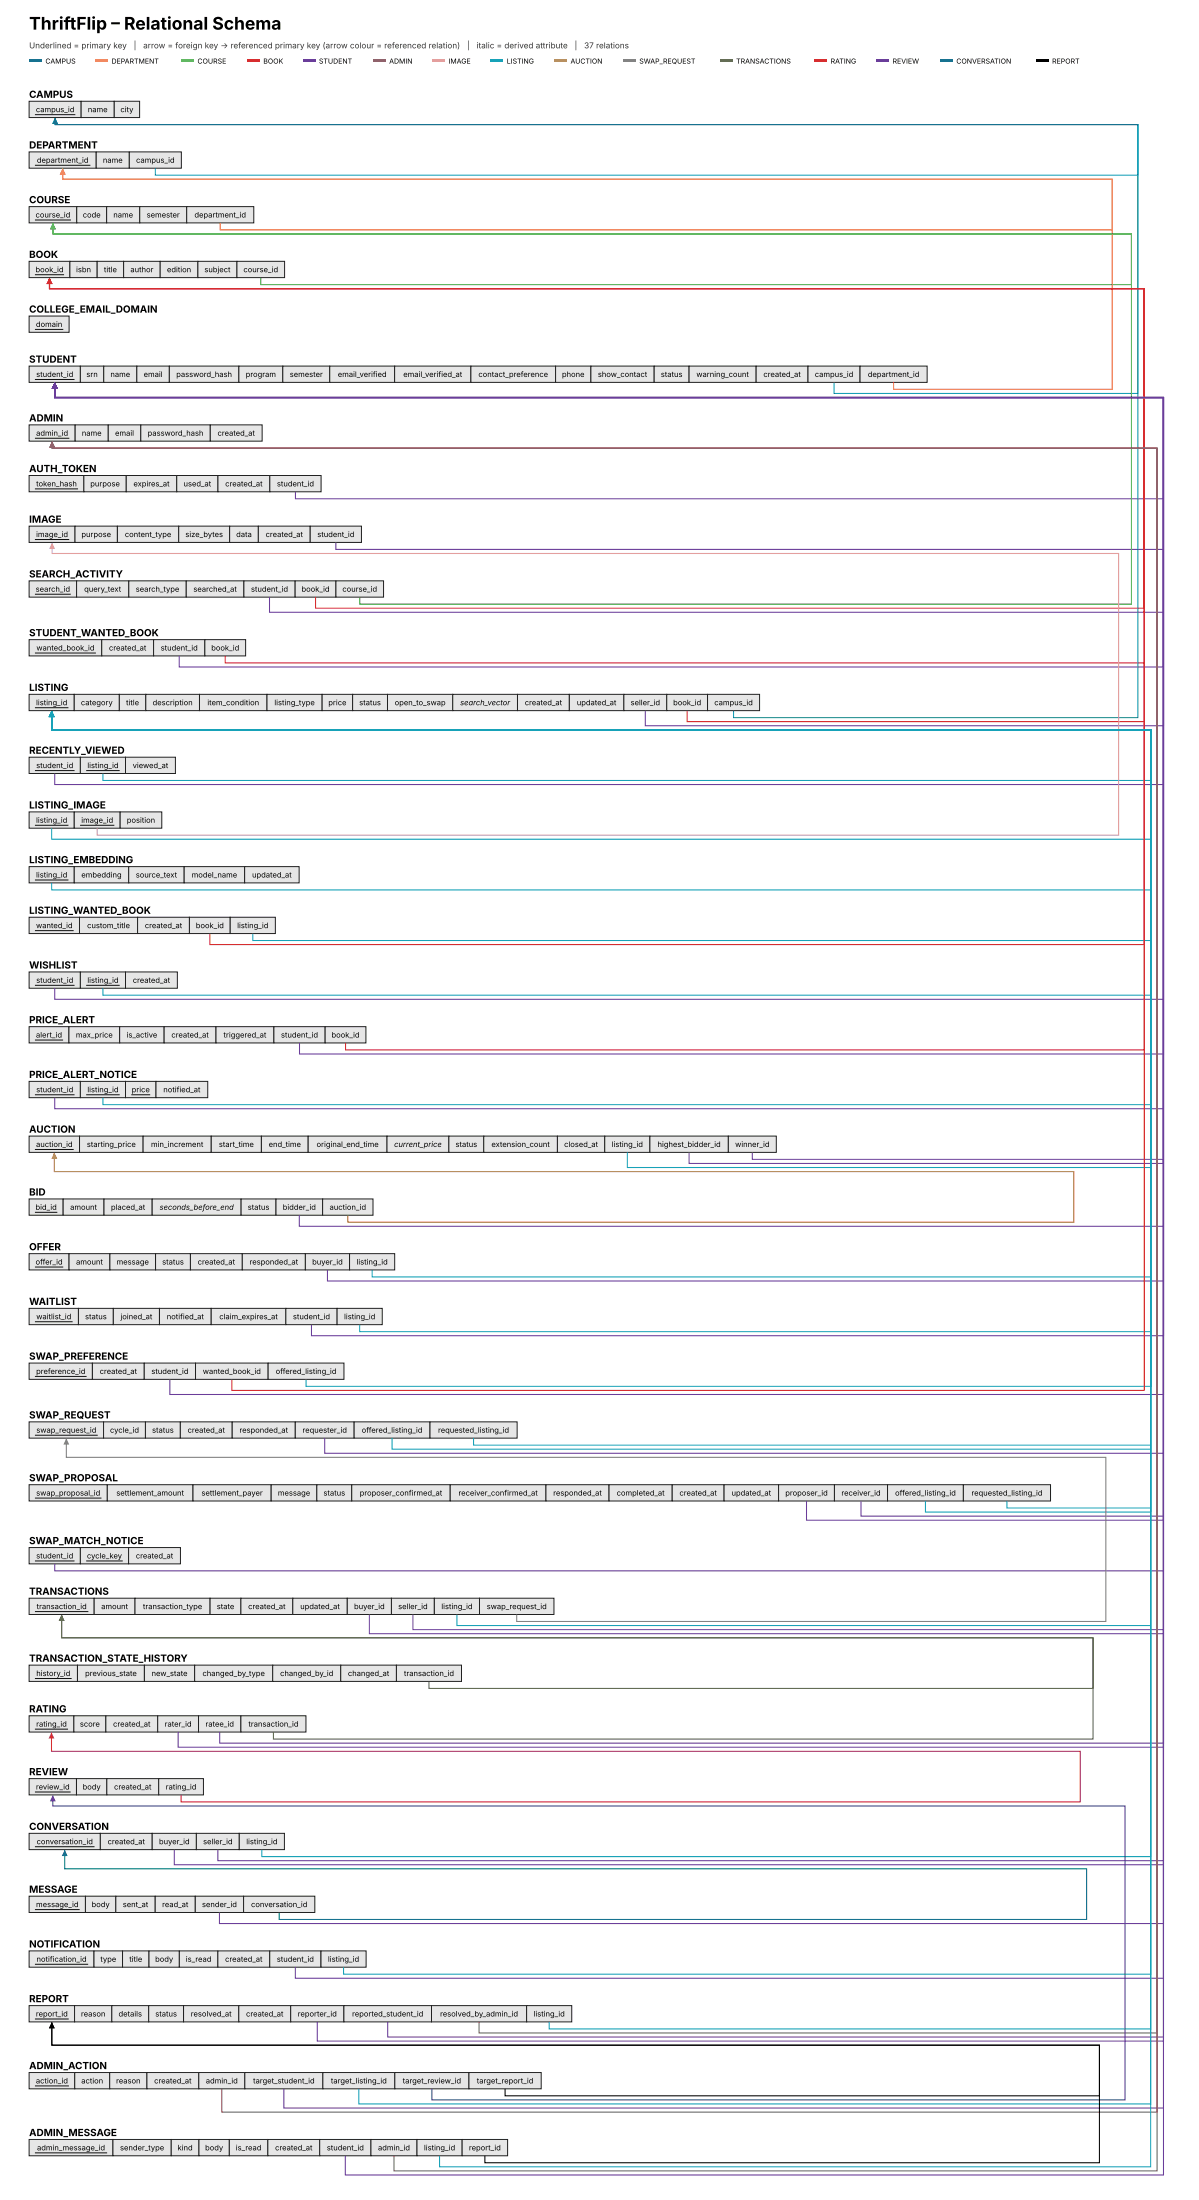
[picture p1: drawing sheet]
<svg xmlns="http://www.w3.org/2000/svg" width="523mm" height="960mm" viewBox="0 0 523 960" stroke-linecap="round" stroke-linejoin="round" font-family="sans-serif">
<path d="M12.7 25.9h5.6v1.3h-5.6z" fill="#1f77b4"/>
<path d="M41.5 25.9h5.6v1.3h-5.6z" fill="#ff7f0e"/>
<path d="M79 25.9h5.6v1.3h-5.6z" fill="#2ca02c"/>
<path d="M107.7 25.9h5.6v1.3h-5.6z" fill="#d62728"/>
<path d="M132 25.9h5.6v1.3h-5.6z" fill="#6a3d9a"/>
<path d="M162.7 25.9h5.6v1.3h-5.6z" fill="#8c564b"/>
<path d="M188.5 25.9h5.6v1.3h-5.6z" fill="#e377c2"/>
<path d="M214 25.9h5.6v1.3h-5.6z" fill="#17a2b8"/>
<path d="M241.8 25.9h5.6v1.3h-5.6z" fill="#b8860b"/>
<path d="M271.8 25.9h5.6v1.3h-5.6z" fill="#7f7f7f"/>
<path d="M314 25.9h5.6v1.3h-5.6z" fill="#556b2f"/>
<path d="M355.2 25.9h5.6v1.3h-5.6z" fill="#c2185b"/>
<path d="M382.3 25.9h5.5v1.3h-5.5z" fill="#303f9f"/>
<path d="M410.1 25.9h5.6v1.3h-5.6z" fill="#00695c"/>
<path d="M451.8 25.9h5.6v1.3h-5.6z" fill="#000"/>
<g fill="#e6e6e6" stroke="#222" stroke-width=".44">
<path d="M12.7 44.2h22.7v7.1h-22.7z"/>
<path d="M35.4 44.2h14.4v7.1h-14.4z"/>
<path d="M49.8 44.2h11.1v7.1h-11.1z"/>
<path d="M12.7 66.3h29.3v7.1h-29.3z"/>
<path d="M42 66.3h14.4v7.1h-14.4z"/>
<path d="M56.4 66.3h22.7v7.1h-22.7z"/>
<path d="M12.7 90.2h20.8v7.1h-20.8z"/>
<path d="M33.5 90.2h13v7.1h-13z"/>
<path d="M46.5 90.2h14.5v7.1h-14.5z"/>
<path d="M61 90.2h20.4v7.1h-20.4z"/>
<path d="M81.4 90.2h29.3v7.1h-29.3z"/>
<path d="M12.7 114h17.8v7.2h-17.8z"/>
<path d="M30.5 114h11.9v7.2h-11.9z"/>
<path d="M42.4 114h11.5v7.2h-11.5z"/>
<path d="M53.9 114h16v7.2h-16z"/>
<path d="M69.9 114h16.4v7.2h-16.4z"/>
<path d="M86.3 114h17.1v7.2h-17.1z"/>
<path d="M103.4 114h20.8v7.2h-20.8z"/>
<path d="M12.7 137.9h17.4v7.1h-17.4z"/>
<path d="M12.7 159.8h22.4v7.1h-22.4z"/>
<path d="M35.1 159.8h10.1v7.1h-10.1z"/>
<path d="M45.2 159.8h14.5v7.1h-14.5z"/>
<path d="M59.7 159.8h14.2v7.1h-14.2z"/>
<path d="M73.9 159.8h30.3v7.1h-30.3z"/>
<path d="M104.2 159.8h19.2v7.1h-19.2z"/>
<path d="M123.4 159.8h20.5v7.1h-20.5z"/>
<path d="M143.9 159.8h28.3v7.1h-28.3z"/>
<path d="M172.2 159.8h33.2v7.1h-33.2z"/>
<path d="M205.4 159.8h37v7.1h-37z"/>
<path d="M242.4 159.8h15.4v7.1h-15.4z"/>
<path d="M257.8 159.8h27.6v7.1h-27.6z"/>
<path d="M285.4 159.8h15.2v7.1h-15.2z"/>
<path d="M300.6 159.8h29.3v7.1h-29.3z"/>
<path d="M329.9 159.8h22.6v7.1h-22.6z"/>
<path d="M352.5 159.8h22.7v7.1h-22.7z"/>
<path d="M375.2 159.8h29.3v7.1h-29.3z"/>
<path d="M12.7 185.4h20.1v7.1h-20.1z"/>
<path d="M32.8 185.4h14.4v7.1h-14.4z"/>
<path d="M47.2 185.4h14.2v7.1h-14.2z"/>
<path d="M61.4 185.4h30.3v7.1h-30.3z"/>
<path d="M91.7 185.4h22.7v7.1h-22.7z"/>
<path d="M12.7 207.5h23.9v7.1h-23.9z"/>
<path d="M36.6 207.5h18.5v7.1h-18.5z"/>
<path d="M55.1 207.5h22v7.1h-22z"/>
<path d="M77.1 207.5h18v7.1h-18z"/>
<path d="M95.1 207.5h22.6v7.1h-22.6z"/>
<path d="M117.7 207.5h22.4v7.1h-22.4z"/>
<path d="M12.7 229.6h20v7.1h-20z"/>
<path d="M32.7 229.6h18.5v7.1h-18.5z"/>
<path d="M51.2 229.6h26.8v7.1h-26.8z"/>
<path d="M78 229.6h22.2v7.1h-22.2z"/>
<path d="M100.2 229.6h12.5v7.1h-12.5z"/>
<path d="M112.7 229.6h22.6v7.1h-22.6z"/>
<path d="M135.3 229.6h22.4v7.1h-22.4z"/>
<path d="M12.7 253.5h20.7v7.1h-20.7z"/>
<path d="M33.4 253.5h22.8v7.1h-22.8z"/>
<path d="M56.2 253.5h25.1v7.1h-25.1z"/>
<path d="M81.3 253.5h25.1v7.1h-25.1z"/>
<path d="M106.4 253.5h22.4v7.1h-22.4z"/>
<path d="M128.8 253.5h17.7v7.1h-17.7z"/>
<path d="M146.5 253.5h20.8v7.1h-20.8z"/>
<path d="M12.7 279.1h31.7v7.2h-31.7z"/>
<path d="M44.4 279.1h22.6v7.2h-22.6z"/>
<path d="M67 279.1h22.4v7.2h-22.4z"/>
<path d="M89.4 279.1h17.8v7.2h-17.8z"/>
<path d="M12.7 303h19.7v7.1h-19.7z"/>
<path d="M32.4 303h19.7v7.1h-19.7z"/>
<path d="M52.1 303h11.5v7.1h-11.5z"/>
<path d="M63.6 303h23.4v7.1h-23.4z"/>
<path d="M87 303h29.5v7.1h-29.5z"/>
<path d="M116.5 303h24v7.1h-24z"/>
<path d="M140.5 303h13.3v7.1h-13.3z"/>
<path d="M153.8 303h15.2v7.1h-15.2z"/>
<path d="M169 303h28.5v7.1h-28.5z"/>
<path d="M197.5 303h28.3v7.1h-28.3z"/>
<path d="M225.8 303h22.6v7.1h-22.6z"/>
<path d="M248.4 303h23.8v7.1h-23.8z"/>
<path d="M272.2 303h18.7v7.1h-18.7z"/>
<path d="M290.9 303h17.8v7.1h-17.8z"/>
<path d="M308.7 303h22.7v7.1h-22.7z"/>
<path d="M12.7 330.5h22.4v7.1h-22.4z"/>
<path d="M35.1 330.5h19.7v7.1h-19.7z"/>
<path d="M54.8 330.5h21.7v7.1h-21.7z"/>
<path d="M12.7 354.3h19.7v7.1h-19.7z"/>
<path d="M32.4 354.3h20v7.1h-20z"/>
<path d="M52.4 354.3h18.2v7.1h-18.2z"/>
<path d="M12.7 378.2h19.7v7.1h-19.7z"/>
<path d="M32.4 378.2h23.7v7.1h-23.7z"/>
<path d="M56.1 378.2h24.2v7.1h-24.2z"/>
<path d="M80.3 378.2h26.4v7.1h-26.4z"/>
<path d="M106.7 378.2h23.8v7.1h-23.8z"/>
<path d="M12.7 400.3h22v7.1h-22z"/>
<path d="M34.7 400.3h25.3v7.1h-25.3z"/>
<path d="M60 400.3h22.6v7.1h-22.6z"/>
<path d="M82.6 400.3h17.8v7.1h-17.8z"/>
<path d="M100.4 400.3h19.7v7.1h-19.7z"/>
<path d="M12.7 424.2h22.4v7.1h-22.4z"/>
<path d="M35.1 424.2h19.7v7.1h-19.7z"/>
<path d="M54.8 424.2h22.6v7.1h-22.6z"/>
<path d="M12.7 448.1h17.4v7.1h-17.4z"/>
<path d="M30.1 448.1h22.1v7.1h-22.1z"/>
<path d="M52.2 448.1h19.4v7.1h-19.4z"/>
<path d="M71.6 448.1h22.6v7.1h-22.6z"/>
<path d="M94.2 448.1h25.3v7.1h-25.3z"/>
<path d="M119.5 448.1h22.3v7.1h-22.3z"/>
<path d="M141.8 448.1h17.8v7.1h-17.8z"/>
<path d="M12.7 471.9h22.4v7.1h-22.4z"/>
<path d="M35.1 471.9h19.7v7.1h-19.7z"/>
<path d="M54.8 471.9h13.2v7.1h-13.2z"/>
<path d="M68 471.9h22.6v7.1h-22.6z"/>
<path d="M12.7 495.8h22v7.1h-22z"/>
<path d="M34.7 495.8h27.7v7.1h-27.7z"/>
<path d="M62.4 495.8h29.8v7.1h-29.8z"/>
<path d="M92.2 495.8h21.8v7.1h-21.8z"/>
<path d="M114 495.8h20.4v7.1h-20.4z"/>
<path d="M134.4 495.8h34.4v7.1h-34.4z"/>
<path d="M168.8 495.8h27v7.1h-27z"/>
<path d="M195.8 495.8h15.2v7.1h-15.2z"/>
<path d="M211 495.8h32.2v7.1h-32.2z"/>
<path d="M243.2 495.8h20.6v7.1h-20.6z"/>
<path d="M263.8 495.8h19.7v7.1h-19.7z"/>
<path d="M283.5 495.8h34.2v7.1h-34.2z"/>
<path d="M317.7 495.8h21v7.1h-21z"/>
<path d="M12.7 523.2h14.9v7.2h-14.9z"/>
<path d="M27.6 523.2h17.8v7.2h-17.8z"/>
<path d="M45.4 523.2h21v7.2h-21z"/>
<path d="M66.4 523.2h38.8v7.2h-38.8z"/>
<path d="M105.2 523.2h15.2v7.2h-15.2z"/>
<path d="M120.4 523.2h20.3v7.2h-20.3z"/>
<path d="M140.7 523.2h22v7.2h-22z"/>
<path d="M12.7 547.1h17.4v7.1h-17.4z"/>
<path d="M30.1 547.1h17.8v7.1h-17.8z"/>
<path d="M47.9 547.1h20v7.1h-20z"/>
<path d="M67.9 547.1h15.2v7.1h-15.2z"/>
<path d="M83.1 547.1h22.6v7.1h-22.6z"/>
<path d="M105.7 547.1h27.5v7.1h-27.5z"/>
<path d="M133.2 547.1h19.3v7.1h-19.3z"/>
<path d="M152.5 547.1h19.7v7.1h-19.7z"/>
<path d="M12.7 571h21.5v7.1h-21.5z"/>
<path d="M34.2 571h15.2v7.1h-15.2z"/>
<path d="M49.4 571h20.2v7.1h-20.2z"/>
<path d="M69.6 571h22.5v7.1h-22.5z"/>
<path d="M92.1 571h32.6v7.1h-32.6z"/>
<path d="M124.7 571h22.4v7.1h-22.4z"/>
<path d="M147.1 571h19.7v7.1h-19.7z"/>
<path d="M12.7 594.9h27.6v7.1h-27.6z"/>
<path d="M40.3 594.9h22.6v7.1h-22.6z"/>
<path d="M62.9 594.9h22.4v7.1h-22.4z"/>
<path d="M85.3 594.9h31.7v7.1h-31.7z"/>
<path d="M117 594.9h33.1v7.1h-33.1z"/>
<path d="M12.7 620.5h32.5v7.1h-32.5z"/>
<path d="M45.2 620.5h18.3v7.1h-18.3z"/>
<path d="M63.5 620.5h15.2v7.1h-15.2z"/>
<path d="M78.7 620.5h22.6v7.1h-22.6z"/>
<path d="M101.3 620.5h27.5v7.1h-27.5z"/>
<path d="M128.8 620.5h25.7v7.1h-25.7z"/>
<path d="M154.5 620.5h33.1v7.1h-33.1z"/>
<path d="M187.6 620.5h38v7.1h-38z"/>
<path d="M12.7 648h34.1v7.1h-34.1z"/>
<path d="M46.8 648h37.4v7.1h-37.4z"/>
<path d="M84.2 648h34.1v7.1h-34.1z"/>
<path d="M118.3 648h19.9v7.1h-19.9z"/>
<path d="M138.2 648h15.2v7.1h-15.2z"/>
<path d="M153.4 648h43v7.1h-43z"/>
<path d="M196.4 648h41.8v7.1h-41.8z"/>
<path d="M238.2 648h27.5v7.1h-27.5z"/>
<path d="M265.7 648h27.6v7.1h-27.6z"/>
<path d="M293.3 648h22.6v7.1h-22.6z"/>
<path d="M315.9 648h23.8v7.1h-23.8z"/>
<path d="M339.7 648h24.3v7.1h-24.3z"/>
<path d="M364 648h23.2v7.1h-23.2z"/>
<path d="M387.2 648h33.1v7.1h-33.1z"/>
<path d="M420.3 648h38v7.1h-38z"/>
<path d="M12.7 675.4h22.4v7.1h-22.4z"/>
<path d="M35.1 675.4h21v7.1h-21z"/>
<path d="M56.1 675.4h22.6v7.1h-22.6z"/>
<path d="M12.7 697.5h28.4v7.1h-28.4z"/>
<path d="M41.1 697.5h17.8v7.1h-17.8z"/>
<path d="M58.9 697.5h32.8v7.1h-32.8z"/>
<path d="M91.7 697.5h13.4v7.1h-13.4z"/>
<path d="M105.1 697.5h22.6v7.1h-22.6z"/>
<path d="M127.7 697.5h23.8v7.1h-23.8z"/>
<path d="M151.5 697.5h19.3v7.1h-19.3z"/>
<path d="M170.8 697.5h18.7v7.1h-18.7z"/>
<path d="M189.5 697.5h19.7v7.1h-19.7z"/>
<path d="M209.2 697.5h32.5v7.1h-32.5z"/>
<path d="M12.7 726.7h21.1v7.1h-21.1z"/>
<path d="M33.8 726.7h29.2v7.1h-29.2z"/>
<path d="M63 726.7h21.9v7.1h-21.9z"/>
<path d="M84.9 726.7h34.1v7.1h-34.1z"/>
<path d="M119 726.7h29.6v7.1h-29.6z"/>
<path d="M148.6 726.7h24.3v7.1h-24.3z"/>
<path d="M172.9 726.7h28.4v7.1h-28.4z"/>
<path d="M12.7 748.8h19.5v7.1h-19.5z"/>
<path d="M32.2 748.8h14v7.1h-14z"/>
<path d="M46.2 748.8h22.6v7.1h-22.6z"/>
<path d="M68.8 748.8h17.8v7.1h-17.8z"/>
<path d="M86.6 748.8h18.5v7.1h-18.5z"/>
<path d="M105.1 748.8h28.4v7.1h-28.4z"/>
<path d="M12.7 776.2h20.7v7.1h-20.7z"/>
<path d="M33.4 776.2h13.2v7.1h-13.2z"/>
<path d="M46.6 776.2h22.6v7.1h-22.6z"/>
<path d="M69.2 776.2h19.6v7.1h-19.6z"/>
<path d="M12.7 800.1h31.1v7.1h-31.1z"/>
<path d="M43.8 800.1h22.6v7.1h-22.6z"/>
<path d="M66.4 800.1h19.3v7.1h-19.3z"/>
<path d="M85.7 800.1h18.7v7.1h-18.7z"/>
<path d="M104.4 800.1h19.7v7.1h-19.7z"/>
<path d="M12.7 827.5h24.6v7.1h-24.6z"/>
<path d="M37.3 827.5h13.2v7.1h-13.2z"/>
<path d="M50.5 827.5h17.2v7.1h-17.2z"/>
<path d="M67.7 827.5h17.5v7.1h-17.5z"/>
<path d="M85.2 827.5h21.1v7.1h-21.1z"/>
<path d="M106.3 827.5h31v7.1h-31z"/>
<path d="M12.7 851.4h28.3v7.1h-28.3z"/>
<path d="M41 851.4h12.5v7.1h-12.5z"/>
<path d="M53.5 851.4h11.5v7.1h-11.5z"/>
<path d="M65 851.4h13.2v7.1h-13.2z"/>
<path d="M78.2 851.4h16.8v7.1h-16.8z"/>
<path d="M95 851.4h22.7v7.1h-22.7z"/>
<path d="M117.7 851.4h22.3v7.1h-22.3z"/>
<path d="M140 851.4h19.7v7.1h-19.7z"/>
<path d="M12.7 875.3h19.8v7.1h-19.8z"/>
<path d="M32.5 875.3h16.3v7.1h-16.3z"/>
<path d="M48.8 875.3h16.1v7.1h-16.1z"/>
<path d="M64.9 875.3h15.2v7.1h-15.2z"/>
<path d="M80.1 875.3h24.1v7.1h-24.1z"/>
<path d="M104.2 875.3h22.6v7.1h-22.6z"/>
<path d="M126.8 875.3h23.2v7.1h-23.2z"/>
<path d="M150 875.3h38.2v7.1h-38.2z"/>
<path d="M188.2 875.3h41.5v7.1h-41.5z"/>
<path d="M229.7 875.3h19.7v7.1h-19.7z"/>
<path d="M12.7 904.5h19.9v7.1h-19.9z"/>
<path d="M32.6 904.5h15.2v7.1h-15.2z"/>
<path d="M47.8 904.5h16.3v7.1h-16.3z"/>
<path d="M64.1 904.5h22.6v7.1h-22.6z"/>
<path d="M86.7 904.5h20.1v7.1h-20.1z"/>
<path d="M106.8 904.5h34.1v7.1h-34.1z"/>
<path d="M140.9 904.5h31.3v7.1h-31.3z"/>
<path d="M172.2 904.5h32.4v7.1h-32.4z"/>
<path d="M204.6 904.5h31.5v7.1h-31.5z"/>
<path d="M12.7 933.7h36.6v7.1h-36.6z"/>
<path d="M49.3 933.7h25.4v7.1h-25.4z"/>
<path d="M74.7 933.7h12.1v7.1h-12.1z"/>
<path d="M86.8 933.7h13.2v7.1h-13.2z"/>
<path d="M100 933.7h16.8v7.1h-16.8z"/>
<path d="M116.8 933.7h22.7v7.1h-22.7z"/>
<path d="M139.5 933.7h22.3v7.1h-22.3z"/>
<path d="M161.8 933.7h20.1v7.1h-20.1z"/>
<path d="M181.9 933.7h19.7v7.1h-19.7z"/>
<path d="M201.6 933.7h19.8v7.1h-19.8z"/>
</g>
<g fill="none" stroke="#111" stroke-width=".44">
<path d="M15.2 50h17.7M15.2 72.1h24.2M15.2 96h15.7M15.2 119.9h12.8M15.2 143.8h12.4M15.2 165.6h17.3M15.2 191.3h15M15.2 213.4h18.8M15.2 235.5h15M15.2 259.3h15.7M15.2 285h26.6M15.2 308.9h14.7"/>
<path d="M15.2 336.3h17.3M37.6 336.3h14.6M15.2 360.2h14.7M34.9 360.2h15M15.2 384h14.7M15.2 406.1h16.9M15.2 430h17.3M37.6 430h14.6M15.2 453.9h12.3M15.2 477.8h17.3M37.6 477.8h14.6M57.3 477.8h8.2"/>
<path d="M15.2 501.7h17M15.2 529.1h9.8M15.2 553h12.4M15.2 576.8h16.5M15.2 600.7h22.6M15.2 626.4h27.4M15.2 653.8h29.1M15.2 681.2h17.3M37.6 681.2h16M15.2 703.3h23.3M15.2 732.5h16.1M15.2 754.6h14.5"/>
<path d="M15.2 782.1h15.6M15.2 805.9h26M15.2 833.4h19.5M15.2 857.3h23.3M15.2 881.1h14.8M15.2 910.3h14.9M15.2 939.5h31.5"/>
</g>
<path d="M24.1 51.6v2.8h472.3v22.1h-428.6v-3.1M24.1 51.6v2.8h472.3v117.3h-132.6v-4.8M24.1 51.6v2.8h472.3v258.8h-176.4v-3.1" fill="none" stroke="#1f77b4" stroke-width=".46"/>
<path d="M96.1 97.3v3h389.1v-22.1h-457.9v-4.5v4.5h457.9v91.7h-95.4v-3" fill="none" stroke="#ff7f0e" stroke-width=".46"/>
<path d="M113.8 121.2v3h379.8v-22.1h-470.5v-4.6v4.6h470.5v161.6h-336.7v-3.1" fill="none" stroke="#2ca02c" stroke-width=".46"/>
<g fill="none" stroke="#6a3d9a" stroke-width=".46">
<path d="M23.9 167.1v6.4h483.7v44.2h-378.7v-3.1M23.9 167.1v6.4h483.7v66.3h-361.1v-3.1M23.9 167.1v6.4h483.7v93.7h-390v-6.6M23.9 167.1v6.4h483.7v117.6h-429.4v-4.8M23.9 167.1v6.4h483.7v143.2h-226.1v-6.6M23.9 167.1v6.4h483.7v168.9h-483.7v-4.8M23.9 167.1v6.4h483.7v262.6h-483.7v-4.8M23.9 167.1v6.4h483.7v286.5h-376.9v-4.8M23.9 167.1v6.4h483.7v310.4h-483.7v-4.9M23.9 167.1v6.4h483.7v332.5h-179.4v-3.1M23.9 167.1v6.4h483.7v334.2h-207v-4.8M23.9 167.1v6.4h483.7v361.7h-377v-4.8"/>
<path d="M23.9 167.1v6.4h483.7v385.6h-364.7v-4.9M23.9 167.1v6.4h483.7v409.4h-371.7v-4.8M23.9 167.1v6.4h483.7v435.1h-433.5v-6.6M23.9 167.1v6.4h483.7v460.7h-365.9v-6.6M23.9 167.1v6.4h483.7v488.2h-132v-6.6M23.9 167.1v6.4h483.7v489.9h-155.8v-8.3M23.9 167.1v6.4h483.7v512h-483.7v-3M23.9 167.1v6.4h483.7v537.7h-327.5v-6.6M23.9 167.1v6.4h483.7v539.5h-346.5v-8.4M23.9 167.1v6.4h483.7v587.2h-411.8v-4.8M23.9 167.1v6.4h483.7v589h-429.9v-6.6M23.9 167.1v6.4h483.7v638.5h-412.6v-4.8"/>
<path d="M23.9 167.1v6.4h483.7v640.3h-431.6v-6.6M23.9 167.1v6.4h483.7v666h-411.9v-4.9M23.9 167.1v6.4h483.7v689.8h-378.8v-4.8M23.9 167.1v6.4h483.7v715.5h-338.5v-6.6M23.9 167.1v6.4h483.7v717.3h-369.2v-8.4M23.9 167.1v6.4h483.7v746.5h-383.8v-8.4M23.9 167.1v6.4h483.7v775.7h-356.9v-8.4"/>
</g>
<path d="M21.6 121.4v4.6h477.6v139.4h-361.5v-4.8M21.6 121.4v4.6h477.6v163.3h-400.9v-3M21.6 121.4v4.6h477.6v189h-199.4v-4.9M21.6 121.4v4.6h477.6v286.2h-407.7v-4.8M21.6 121.4v4.6h477.6v332.2h-348.5v-3M21.6 121.4v4.6h477.6v480.8h-398.1v-4.8" fill="none" stroke="#d62728" stroke-width=".46"/>
<g fill="none" stroke="#17a2b8" stroke-width=".46">
<path d="M22.5 310.4v8.1h479.5v22.1h-457.1v-3M22.5 310.4v8.1h479.5v47.8h-479.5v-4.9M22.5 310.4v8.1h479.5v69.9h-479.5v-3.1M22.5 310.4v8.1h479.5v92h-391.7v-3.1M22.5 310.4v8.1h479.5v115.8h-457.1v-3M22.5 310.4v8.1h479.5v163.6h-457.1v-3.1M22.5 310.4v8.1h479.5v191h-228.3v-6.6M22.5 310.4v8.1h479.5v238.8h-339.7v-3.1M22.5 310.4v8.1h479.5v262.7h-345.1v-3.1M22.5 310.4v8.1h479.5v286.5h-368.5v-3M22.5 310.4v8.1h479.5v312.2h-295.4v-3.1M22.5 310.4v8.1h479.5v314h-331v-4.9"/>
<path d="M22.5 310.4v8.1h479.5v339.6h-62.7v-3M22.5 310.4v8.1h479.5v341.4h-98.3v-4.8M22.5 310.4v8.1h479.5v390.9h-302.7v-4.8M22.5 310.4v8.1h479.5v491.8h-387.8v-3.1M22.5 310.4v8.1h479.5v543.1h-352.1v-3.1M22.5 310.4v8.1h479.5v566.9h-262.4v-3M22.5 310.4v8.1h479.5v599.7h-345.5v-6.6M22.5 310.4v8.1h479.5v627.1h-310.2v-4.8"/>
</g>
<path d="M22.7 237v4.6h465.3v122.9h-445.6v-3.1" fill="none" stroke="#e377c2" stroke-width=".46"/>
<path d="M23.7 503.2v8.1h444.8v22.1h-316.8v-3" fill="none" stroke="#b8860b" stroke-width=".46"/>
<path d="M28.9 627.9v8.1h453.5v71.6h-257v-3" fill="none" stroke="#7f7f7f" stroke-width=".46"/>
<path d="M187.1 733.8v3.1h289.7v-22.1h-449.9v-9.9v9.9h449.9v44.2h-357.5v-3.1" fill="none" stroke="#556b2f" stroke-width=".46"/>
<path d="M22.5 756.2v8.1h448.7v22.1h-392.2v-3.1" fill="none" stroke="#c2185b" stroke-width=".46"/>
<path d="M28.2 807.5v8.1h445.8v22.1h-352.2v-3.1" fill="none" stroke="#00695c" stroke-width=".46"/>
<path d="M22.7 192.8v2.8h482.1v691.6h-295.8v-4.8M22.7 192.8v2.8h482.1v726.2h-408v-10.2M22.7 192.8v2.8h482.1v751.8h-332.9v-6.6" fill="none" stroke="#8c564b" stroke-width=".46"/>
<path d="M220.3 911.6v3.1h259.3v-22.1h-457v-9.9v9.9h457v51.3h-268.1v-3.1" fill="none" stroke="#000" stroke-width=".46"/>
<path d="M23 783.6v4.6h467.8v128.2h-302.4v-4.8" fill="none" stroke="#303f9f" stroke-width=".46"/>
<path d="M24.1 51.4l1.2 2.7h-2.5z" fill="#1f77b4"/>
<path d="M27.3 73.5l1.3 2.7h-2.5z" fill="#ff7f0e"/>
<path d="M23.1 97.4l1.3 2.7h-2.6z" fill="#2ca02c"/>
<path d="M27.3 73.5l1.3 2.7h-2.5z" fill="#ff7f0e"/>
<path d="M24.1 51.4l1.2 2.7h-2.5z" fill="#1f77b4"/>
<path d="M23.9 167l1.2 2.7h-2.5z" fill="#6a3d9a"/>
<path d="M23.1 97.4l1.3 2.7h-2.6z" fill="#2ca02c"/>
<path d="M21.6 121.3l1.3 2.7h-2.6z" fill="#d62728"/>
<path d="M23.9 167l1.2 2.7h-2.5z" fill="#6a3d9a"/>
<path d="M21.6 121.3l1.3 2.7h-2.6z" fill="#d62728"/>
<path d="M23.9 167l1.2 2.7h-2.5z" fill="#6a3d9a"/>
<path d="M24.1 51.4l1.2 2.7h-2.5z" fill="#1f77b4"/>
<path d="M21.6 121.3l1.3 2.7h-2.6z" fill="#d62728"/>
<path d="M23.9 167l1.2 2.7h-2.5z" fill="#6a3d9a"/>
<path d="M22.5 310.3l1.3 2.6h-2.5z" fill="#17a2b8"/>
<path d="M23.9 167l1.2 2.7h-2.5z" fill="#6a3d9a"/>
<path d="M22.7 236.9l1.3 2.6h-2.6z" fill="#e377c2"/>
<path d="M22.5 310.3l1.3 2.6h-2.5z" fill="#17a2b8"/>
<path d="M21.6 121.3l1.3 2.7h-2.6z" fill="#d62728"/>
<path d="M22.5 310.3l1.3 2.6h-2.5z" fill="#17a2b8"/>
<path d="M23.9 167l1.2 2.7h-2.5z" fill="#6a3d9a"/>
<path d="M21.6 121.3l1.3 2.7h-2.6z" fill="#d62728"/>
<path d="M23.9 167l1.2 2.7h-2.5z" fill="#6a3d9a"/>
<path d="M22.5 310.3l1.3 2.6h-2.5z" fill="#17a2b8"/>
<path d="M23.9 167l1.2 2.7h-2.5z" fill="#6a3d9a"/>
<path d="M22.5 310.3l1.3 2.6h-2.5z" fill="#17a2b8"/>
<path d="M23.7 503l1.3 2.7h-2.6z" fill="#b8860b"/>
<path d="M23.9 167l1.2 2.7h-2.5z" fill="#6a3d9a"/>
<path d="M22.5 310.3l1.3 2.6h-2.5z" fill="#17a2b8"/>
<path d="M23.9 167l1.2 2.7h-2.5z" fill="#6a3d9a"/>
<path d="M22.5 310.3l1.3 2.6h-2.5z" fill="#17a2b8"/>
<path d="M23.9 167l1.2 2.7h-2.5z" fill="#6a3d9a"/>
<path d="M22.5 310.3l1.3 2.6h-2.5z" fill="#17a2b8"/>
<path d="M21.6 121.3l1.3 2.7h-2.6z" fill="#d62728"/>
<path d="M23.9 167l1.2 2.7h-2.5z" fill="#6a3d9a"/>
<path d="M22.5 310.3l1.3 2.6h-2.5z" fill="#17a2b8"/>
<path d="M23.9 167l1.2 2.7h-2.5z" fill="#6a3d9a"/>
<path d="M22.5 310.3l1.3 2.6h-2.5z" fill="#17a2b8"/>
<path d="M23.9 167l1.2 2.7h-2.5z" fill="#6a3d9a"/>
<path d="M28.9 627.8l1.3 2.6h-2.5z" fill="#7f7f7f"/>
<path d="M22.5 310.3l1.3 2.6h-2.5z" fill="#17a2b8"/>
<path d="M23.9 167l1.2 2.7h-2.5z" fill="#6a3d9a"/>
<path d="M26.9 704.7l1.3 2.7h-2.6z" fill="#556b2f"/>
<path d="M23.9 167l1.2 2.7h-2.5z" fill="#6a3d9a"/>
<path d="M22.5 756l1.2 2.7h-2.5z" fill="#c2185b"/>
<path d="M22.5 310.3l1.3 2.6h-2.5z" fill="#17a2b8"/>
<path d="M23.9 167l1.2 2.7h-2.5z" fill="#6a3d9a"/>
<path d="M28.2 807.3l1.3 2.7h-2.5z" fill="#00695c"/>
<path d="M23.9 167l1.2 2.7h-2.5z" fill="#6a3d9a"/>
<path d="M22.5 310.3l1.3 2.6h-2.5z" fill="#17a2b8"/>
<path d="M23.9 167l1.2 2.7h-2.5z" fill="#6a3d9a"/>
<path d="M22.5 310.3l1.3 2.6h-2.5z" fill="#17a2b8"/>
<path d="M22.7 192.7l1.3 2.6h-2.5z" fill="#8c564b"/>
<path d="M23.9 167l1.2 2.7h-2.5z" fill="#6a3d9a"/>
<path d="M22.6 882.5l1.3 2.7h-2.6z" fill="#000"/>
<path d="M23 783.5l1.3 2.6h-2.5z" fill="#303f9f"/>
<path d="M22.5 310.3l1.3 2.6h-2.5z" fill="#17a2b8"/>
<path d="M23.9 167l1.2 2.7h-2.5z" fill="#6a3d9a"/>
<path d="M22.7 192.7l1.3 2.6h-2.5z" fill="#8c564b"/>
<path d="M22.6 882.5l1.3 2.7h-2.6z" fill="#000"/>
<path d="M22.5 310.3l1.3 2.6h-2.5z" fill="#17a2b8"/>
<path d="M22.7 192.7l1.3 2.6h-2.5z" fill="#8c564b"/>
<path d="M23.9 167l1.2 2.7h-2.5z" fill="#6a3d9a"/>
<text font-size="7.6" x="12.7" y="12.9">ThriftFlip – Relational Schema</text>
<g font-size="4.3">
<text x="12.7" y="42.7">CAMPUS</text>
<text x="12.7" y="64.8">DEPARTMENT</text>
<text x="12.7" y="88.7">COURSE</text>
<text x="12.7" y="112.6">BOOK</text>
<text x="12.7" y="136.4">COLLEGE_EMAIL_DOMAIN</text>
<text x="12.7" y="158.3">STUDENT</text>
<text x="12.7" y="183.9">ADMIN</text>
<text x="12.7" y="206">AUTH_TOKEN</text>
<text x="12.7" y="228.1">IMAGE</text>
<text x="12.7" y="252">SEARCH_ACTIVITY</text>
<text x="12.7" y="277.7">STUDENT_WANTED_BOOK</text>
<text x="12.7" y="301.5">LISTING</text>
<text x="12.7" y="329">RECENTLY_VIEWED</text>
<text x="12.7" y="352.9">LISTING_IMAGE</text>
<text x="12.7" y="376.7">LISTING_EMBEDDING</text>
<text x="12.7" y="398.8">LISTING_WANTED_BOOK</text>
<text x="12.7" y="422.7">WISHLIST</text>
<text x="12.7" y="446.6">PRICE_ALERT</text>
<text x="12.7" y="470.5">PRICE_ALERT_NOTICE</text>
<text x="12.7" y="494.3">AUCTION</text>
<text x="12.7" y="521.8">BID</text>
<text x="12.7" y="545.6">OFFER</text>
<text x="12.7" y="569.5">WAITLIST</text>
<text x="12.7" y="593.4">SWAP_PREFERENCE</text>
<text x="12.7" y="619">SWAP_REQUEST</text>
<text x="12.7" y="646.5">SWAP_PROPOSAL</text>
<text x="12.7" y="673.9">SWAP_MATCH_NOTICE</text>
<text x="12.7" y="696">TRANSACTIONS</text>
<text x="12.7" y="725.2">TRANSACTION_STATE_HISTORY</text>
<text x="12.7" y="747.3">RATING</text>
<text x="12.7" y="774.7">REVIEW</text>
<text x="12.7" y="798.6">CONVERSATION</text>
<text x="12.7" y="826.1">MESSAGE</text>
<text x="12.7" y="849.9">NOTIFICATION</text>
<text x="12.7" y="873.8">REPORT</text>
<text x="12.7" y="903">ADMIN_ACTION</text>
<text x="12.7" y="932.2">ADMIN_MESSAGE</text>
</g>
<g font-size="3.6" fill="#333">
<text x="12.7" y="21.1">Underlined = primary key</text>
<text x="58.3" y="21.1">|</text>
<text x="62.5" y="21.1">arrow = foreign key → referenced primary key (arrow colour = referenced relation)</text>
<text x="203.7" y="21.1">|</text>
<text x="207.9" y="21.1">italic = derived attribute</text>
<text x="250.7" y="21.1">|</text>
<text x="254.8" y="21.1">37 relations</text>
</g>
<g font-size="3.3">
<text x="15.6" y="49">campus_id</text>
<text x="38.3" y="49">name</text>
<text x="52.5" y="49">city</text>
<text x="16.1" y="71.1">department_id</text>
<text x="44.9" y="71.1">name</text>
<text x="59.4" y="71.1">campus_id</text>
<text x="15.5" y="94.9">course_id</text>
<text x="36.1" y="94.9">code</text>
<text x="49.4" y="94.9">name</text>
<text x="64" y="94.9">semester</text>
<text x="84.8" y="94.9">department_id</text>
<text x="15.5" y="118.8">book_id</text>
<text x="33.2" y="118.8">isbn</text>
<text x="45.3" y="118.8">title</text>
<text x="56.9" y="118.8">author</text>
<text x="72.8" y="118.8">edition</text>
<text x="89.2" y="118.8">subject</text>
<text x="106.2" y="118.8">course_id</text>
<text x="15.7" y="142.7">domain</text>
<text x="15.8" y="164.5">student_id</text>
<text x="37.7" y="164.5">srn</text>
<text x="48.2" y="164.5">name</text>
<text x="62.6" y="164.5">email</text>
<text x="76.9" y="164.5">password_hash</text>
<text x="107.2" y="164.5">program</text>
<text x="126.4" y="164.5">semester</text>
<text x="147.4" y="164.5">email_verified</text>
<text x="175.9" y="164.5">email_verified_at</text>
<text x="208.7" y="164.5">contact_preference</text>
<text x="245.2" y="164.5">phone</text>
<text x="260.8" y="164.5">show_contact</text>
<text x="288.3" y="164.5">status</text>
<text x="303.8" y="164.5">warning_count</text>
<text x="333" y="164.5">created_at</text>
<text x="355.4" y="164.5">campus_id</text>
<text x="378.6" y="164.5">department_id</text>
<text x="15.8" y="190.2">admin_id</text>
<text x="35.7" y="190.2">name</text>
<text x="50.2" y="190.2">email</text>
<text x="64.4" y="190.2">password_hash</text>
<text x="94.9" y="190.2">created_at</text>
<text x="15.8" y="212.3">token_hash</text>
<text x="39.4" y="212.3">purpose</text>
<text x="58.2" y="212.3">expires_at</text>
<text x="80.1" y="212.3">used_at</text>
<text x="98.2" y="212.3">created_at</text>
<text x="120.8" y="212.3">student_id</text>
<text x="15.7" y="234.4">image_id</text>
<text x="35.5" y="234.4">purpose</text>
<text x="54.5" y="234.4">content_type</text>
<text x="80.9" y="234.4">size_bytes</text>
<text x="103" y="234.4">data</text>
<text x="115.9" y="234.4">created_at</text>
<text x="138.4" y="234.4">student_id</text>
<text x="15.5" y="258.2">search_id</text>
<text x="36.7" y="258.2">query_text</text>
<text x="59.2" y="258.2">search_type</text>
<text x="84.3" y="258.2">searched_at</text>
<text x="109.5" y="258.2">student_id</text>
<text x="131.5" y="258.2">book_id</text>
<text x="149.4" y="258.2">course_id</text>
<text x="15.9" y="283.9">wanted_book_id</text>
<text x="47.5" y="283.9">created_at</text>
<text x="70.1" y="283.9">student_id</text>
<text x="92.1" y="283.9">book_id</text>
<text x="15.7" y="307.8">listing_id</text>
<text x="35.3" y="307.8">category</text>
<text x="55" y="307.8">title</text>
<text x="66.6" y="307.8">description</text>
<text x="90.4" y="307.8">item_condition</text>
<text x="119.7" y="307.8">listing_type</text>
<text x="143.2" y="307.8">price</text>
<text x="156.7" y="307.8">status</text>
<text x="172.2" y="307.8">open_to_swap</text>
<text x="200.7" y="307.8">search_vector</text>
<text x="228.9" y="307.8">created_at</text>
<text x="251.6" y="307.8">updated_at</text>
<text x="275.1" y="307.8">seller_id</text>
<text x="293.7" y="307.8">book_id</text>
<text x="311.6" y="307.8">campus_id</text>
<text x="15.8" y="335.2">student_id</text>
<text x="38.1" y="335.2">listing_id</text>
<text x="57.9" y="335.2">viewed_at</text>
<text x="15.7" y="359.1">listing_id</text>
<text x="35.4" y="359.1">image_id</text>
<text x="55.3" y="359.1">position</text>
<text x="15.7" y="383">listing_id</text>
<text x="35.5" y="383">embedding</text>
<text x="59.2" y="383">source_text</text>
<text x="83.6" y="383">model_name</text>
<text x="110" y="383">updated_at</text>
<text x="15.7" y="405.1">wanted_id</text>
<text x="38" y="405.1">custom_title</text>
<text x="63.2" y="405.1">created_at</text>
<text x="85.4" y="405.1">book_id</text>
<text x="103.5" y="405.1">listing_id</text>
<text x="15.8" y="428.9">student_id</text>
<text x="38.1" y="428.9">listing_id</text>
<text x="57.9" y="428.9">created_at</text>
<text x="15.7" y="452.8">alert_id</text>
<text x="33.1" y="452.8">max_price</text>
<text x="55.2" y="452.8">is_active</text>
<text x="74.8" y="452.8">created_at</text>
<text x="97.5" y="452.8">triggered_at</text>
<text x="122.6" y="452.8">student_id</text>
<text x="144.6" y="452.8">book_id</text>
<text x="15.8" y="476.7">student_id</text>
<text x="38.1" y="476.7">listing_id</text>
<text x="57.4" y="476.7">price</text>
<text x="71.2" y="476.7">notified_at</text>
<text x="15.7" y="500.6">auction_id</text>
<text x="37.9" y="500.6">starting_price</text>
<text x="65.9" y="500.6">min_increment</text>
<text x="95.5" y="500.6">start_time</text>
<text x="117.2" y="500.6">end_time</text>
<text x="138.1" y="500.6">original_end_time</text>
<text x="171.9" y="500.6">current_price</text>
<text x="198.7" y="500.6">status</text>
<text x="214.4" y="500.6">extension_count</text>
<text x="246.1" y="500.6">closed_at</text>
<text x="266.8" y="500.6">listing_id</text>
<text x="286.8" y="500.6">highest_bidder_id</text>
<text x="320.7" y="500.6">winner_id</text>
<text x="15.5" y="528">bid_id</text>
<text x="30.6" y="528">amount</text>
<text x="48.4" y="528">placed_at</text>
<text x="69.6" y="528">seconds_before_end</text>
<text x="108.1" y="528">status</text>
<text x="123.3" y="528">bidder_id</text>
<text x="143.8" y="528">auction_id</text>
<text x="15.5" y="551.9">offer_id</text>
<text x="33.2" y="551.9">amount</text>
<text x="50.9" y="551.9">message</text>
<text x="70.7" y="551.9">status</text>
<text x="86.2" y="551.9">created_at</text>
<text x="108.9" y="551.9">responded_at</text>
<text x="136.2" y="551.9">buyer_id</text>
<text x="155.5" y="551.9">listing_id</text>
<text x="15.8" y="575.7">waitlist_id</text>
<text x="37.1" y="575.7">status</text>
<text x="52.5" y="575.7">joined_at</text>
<text x="72.7" y="575.7">notified_at</text>
<text x="95.7" y="575.7">claim_expires_at</text>
<text x="127.8" y="575.7">student_id</text>
<text x="150.1" y="575.7">listing_id</text>
<text x="15.8" y="599.6">preference_id</text>
<text x="43.5" y="599.6">created_at</text>
<text x="66" y="599.6">student_id</text>
<text x="88.5" y="599.6">wanted_book_id</text>
<text x="120.3" y="599.6">offered_listing_id</text>
<text x="15.8" y="625.3">swap_request_id</text>
<text x="48" y="625.3">cycle_id</text>
<text x="66.3" y="625.3">status</text>
<text x="81.8" y="625.3">created_at</text>
<text x="104.4" y="625.3">responded_at</text>
<text x="132" y="625.3">requester_id</text>
<text x="157.8" y="625.3">offered_listing_id</text>
<text x="191.1" y="625.3">requested_listing_id</text>
<text x="15.8" y="652.7">swap_proposal_id</text>
<text x="50.7" y="652.7">settlement_amount</text>
<text x="87.9" y="652.7">settlement_payer</text>
<text x="121.2" y="652.7">message</text>
<text x="141.1" y="652.7">status</text>
<text x="156.9" y="652.7">proposer_confirmed_at</text>
<text x="200" y="652.7">receiver_confirmed_at</text>
<text x="241.3" y="652.7">responded_at</text>
<text x="269" y="652.7">completed_at</text>
<text x="296.4" y="652.7">created_at</text>
<text x="319.1" y="652.7">updated_at</text>
<text x="342.6" y="652.7">proposer_id</text>
<text x="367" y="652.7">receiver_id</text>
<text x="390.5" y="652.7">offered_listing_id</text>
<text x="423.8" y="652.7">requested_listing_id</text>
<text x="15.8" y="680.1">student_id</text>
<text x="37.9" y="680.1">cycle_key</text>
<text x="59.3" y="680.1">created_at</text>
<text x="16" y="702.2">transaction_id</text>
<text x="44.1" y="702.2">amount</text>
<text x="62.3" y="702.2">transaction_type</text>
<text x="94.5" y="702.2">state</text>
<text x="108.3" y="702.2">created_at</text>
<text x="131" y="702.2">updated_at</text>
<text x="154.4" y="702.2">buyer_id</text>
<text x="173.7" y="702.2">seller_id</text>
<text x="192.5" y="702.2">listing_id</text>
<text x="212.3" y="702.2">swap_request_id</text>
<text x="15.8" y="731.5">history_id</text>
<text x="37.1" y="731.5">previous_state</text>
<text x="66.1" y="731.5">new_state</text>
<text x="88.3" y="731.5">changed_by_type</text>
<text x="122.2" y="731.5">changed_by_id</text>
<text x="151.8" y="731.5">changed_at</text>
<text x="176.2" y="731.5">transaction_id</text>
<text x="15.8" y="753.5">rating_id</text>
<text x="34.8" y="753.5">score</text>
<text x="49.3" y="753.5">created_at</text>
<text x="71.8" y="753.5">rater_id</text>
<text x="89.6" y="753.5">ratee_id</text>
<text x="108.4" y="753.5">transaction_id</text>
<text x="15.7" y="781">review_id</text>
<text x="36" y="781">body</text>
<text x="49.8" y="781">created_at</text>
<text x="72.3" y="781">rating_id</text>
<text x="16" y="804.9">conversation_id</text>
<text x="46.9" y="804.9">created_at</text>
<text x="69.4" y="804.9">buyer_id</text>
<text x="88.6" y="804.9">seller_id</text>
<text x="107.4" y="804.9">listing_id</text>
<text x="15.7" y="832.3">message_id</text>
<text x="40" y="832.3">body</text>
<text x="53.5" y="832.3">sent_at</text>
<text x="70.7" y="832.3">read_at</text>
<text x="88.1" y="832.3">sender_id</text>
<text x="109.5" y="832.3">conversation_id</text>
<text x="15.9" y="856.2">notification_id</text>
<text x="43.8" y="856.2">type</text>
<text x="56.4" y="856.2">title</text>
<text x="67.7" y="856.2">body</text>
<text x="81" y="856.2">is_read</text>
<text x="98.2" y="856.2">created_at</text>
<text x="120.8" y="856.2">student_id</text>
<text x="143.1" y="856.2">listing_id</text>
<text x="15.6" y="880">report_id</text>
<text x="35.3" y="880">reason</text>
<text x="51.7" y="880">details</text>
<text x="67.7" y="880">status</text>
<text x="83.2" y="880">resolved_at</text>
<text x="107.3" y="880">created_at</text>
<text x="129.9" y="880">reporter_id</text>
<text x="153.6" y="880">reported_student_id</text>
<text x="192" y="880">resolved_by_admin_id</text>
<text x="232.8" y="880">listing_id</text>
<text x="15.7" y="909.3">action_id</text>
<text x="35.4" y="909.3">action</text>
<text x="50.6" y="909.3">reason</text>
<text x="67.3" y="909.3">created_at</text>
<text x="89.8" y="909.3">admin_id</text>
<text x="110.4" y="909.3">target_student_id</text>
<text x="144.3" y="909.3">target_listing_id</text>
<text x="175.7" y="909.3">target_review_id</text>
<text x="208" y="909.3">target_report_id</text>
<text x="16.2" y="938.5">admin_message_id</text>
<text x="52.4" y="938.5">sender_type</text>
<text x="77.5" y="938.5">kind</text>
<text x="89.5" y="938.5">body</text>
<text x="102.9" y="938.5">is_read</text>
<text x="120" y="938.5">created_at</text>
<text x="142.6" y="938.5">student_id</text>
<text x="164.9" y="938.5">admin_id</text>
<text x="185" y="938.5">listing_id</text>
<text x="204.6" y="938.5">report_id</text>
</g>
<g font-size="3">
<text x="19.8" y="27.8">CAMPUS</text>
<text x="48.7" y="27.8">DEPARTMENT</text>
<text x="86.1" y="27.8">COURSE</text>
<text x="114.9" y="27.8">BOOK</text>
<text x="139.1" y="27.8">STUDENT</text>
<text x="169.8" y="27.8">ADMIN</text>
<text x="195.7" y="27.8">IMAGE</text>
<text x="221.1" y="27.8">LISTING</text>
<text x="248.9" y="27.8">AUCTION</text>
<text x="278.9" y="27.8">SWAP_REQUEST</text>
<text x="321.1" y="27.8">TRANSACTIONS</text>
<text x="362.4" y="27.8">RATING</text>
<text x="389.4" y="27.8">REVIEW</text>
<text x="417.2" y="27.8">CONVERSATION</text>
<text x="459" y="27.8">REPORT</text>
</g>
</svg>
